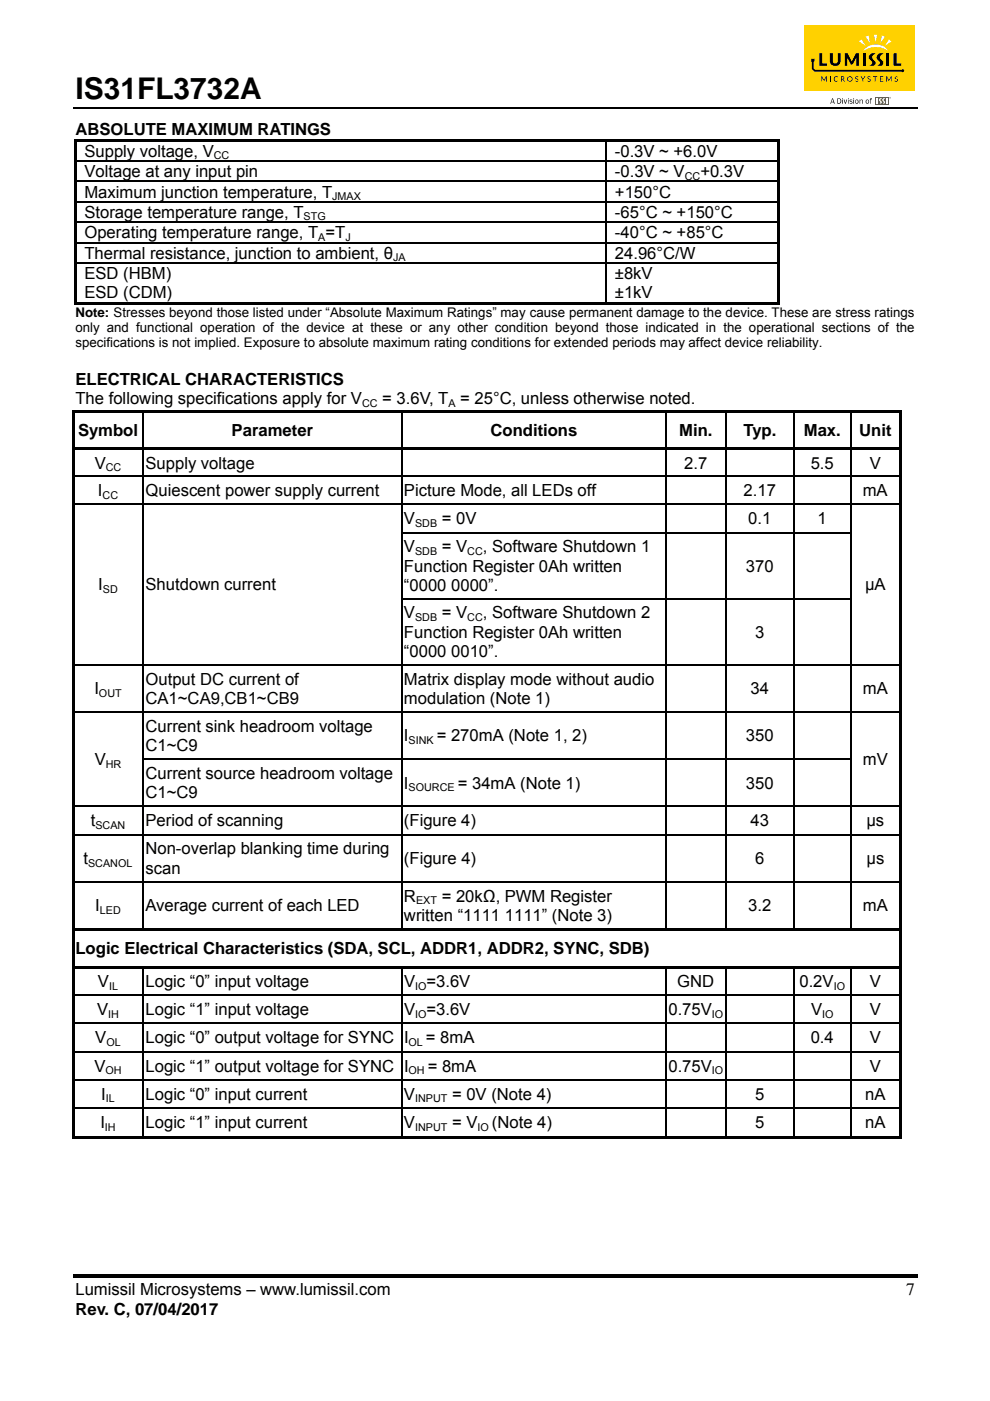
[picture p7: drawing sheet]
<svg xmlns="http://www.w3.org/2000/svg" width="210mm" height="297mm" viewBox="0 0 210 297" stroke-linecap="round" stroke-linejoin="round" font-family="sans-serif">
<path d="M15.5 22.8h179" fill="none" stroke="#000" stroke-width=".34"/>
<path d="M15.5 270h179v.8h-179z" fill="#000"/>
<path d="M170.6 5.3h23.4v13.9h-23.4z" fill="#ffd100"/>
<g fill="#000">
<path d="M174.2 16.2h.1l.5 .8 .4-.8h.2v1.1h-.2v-.9l-.4 .8-.5-.8-.1 .9zM176.1 16.2h.1v1.1h-.1zM176.9 16.4a.46 .46 0 0 1 .8 0 .45 .45 0 0 0-.6 0 .45 .45 0 0 0 0 .7 .45 .45 0 0 0 .6 0 .53 .53 0 0 1-.7 .1 .53 .53 0 0 1-.1-.8zM181.4 16.3l.4-.1 .3 .1-.1 .1a.23 .23 0 0 0-.4-.1 .23 .23 0 0 0 0 .3 .23 .23 0 0 0 .3 .1 .35 .35 0 0 1 0 .6 .35 .35 0 0 1-.5-.2 .25 .25 0 0 0 .4 .1 .25 .25 0 0 0 .1-.3 .25 .25 0 0 0-.4-.1l-.1-.2zM182.5 16.2h.2l.3 .6 .3-.6h.2l-.4 .7v.4h-.2v-.4zM184 16.3l.4-.1 .3 .1-.1 .1a.23 .23 0 0 0-.4-.1 .23 .23 0 0 0 0 .3 .23 .23 0 0 0 .3 .1 .34 .34 0 0 1 0 .5 .34 .34 0 0 1-.5-.1 .25 .25 0 0 0 .4 .1 .25 .25 0 0 0 .1-.3 .25 .25 0 0 0-.3-.1l-.2-.2zM185.2 16.2h.9v.1h-.4v1h-.2v-1h-.3zM186.6 16.2h.7v.1h-.5v.4h.4l-.4 .1v.4h.5v.1h-.7zM188 16.2h.1l.4 .8 .5-.8h.1v1.1l-.1-.9-.4 .8-.5-.8v.9h-.1zM189.8 16.3l.4-.1 .2 .1v.1a.24 .24 0 0 0-.4-.1 .24 .24 0 0 0 0 .3 .24 .24 0 0 0 .3 .1 .34 .34 0 0 1 0 .6 .34 .34 0 0 1-.5-.2h.1a.24 .24 0 0 0 .3 .1 .24 .24 0 0 0 .1-.3 .24 .24 0 0 0-.3-.1l-.2-.3z"/>
<path d="M178.4 16.2h.2a.34 .34 0 0 1 .5 .2 .34 .34 0 0 1-.3 .4l.4 .5h-.2l-.3-.5h-.2v.5h-.1zM178.5 16.3v.4l.4-.1a.28 .28 0 0 0-.1-.3 .28 .28 0 0 0-.3 0z"/>
<path d="M179.7 16.7a.58 .58 0 0 1 1.1 0 .58 .58 0 0 1-1.1 0zM179.8 16.7a.43 .43 0 0 0 .8 0 .43 .43 0 0 0-.8 0z"/>
</g>
<path d="M188.6 20.7a.2 .2 0 0 1 .4 0 .2 .2 0 0 1-.4 0zM188.7 20.7a.14 .14 0 0 0 .2 0 .14 .14 0 0 0-.2 0zM188.7 20.6l.2 .2h-.2zM188.7 20.7h.1z" fill="#010101"/>
<path d="M185.7 20.6h2.8v1.6h-2.8z" fill="#c42032"/>
<g fill="#fff">
<path d="M186 20.8h.3v1.1h-.3z"/>
<path d="M186.6 20.9h.4a.4 .4 0 0 0-.2 .4 .4 .4 0 0 0 .2 .4l-.1 .2h-.4l.2-.1-.1-.3a.32 .32 0 0 1-.2-.3 .32 .32 0 0 1 .2-.3z"/>
<path d="M187.2 21l.5-.2a.47 .47 0 0 0-.2 .4 .47 .47 0 0 0 .2 .5l-.1 .2h-.4l.3-.2-.4-.4z"/>
<path d="M188 20.8h.3v1.1h-.3z"/>
</g>
<path d="M173.8 11.3h.6v2.2h1v.4h-1.6zM176 11.3h.7v1.4a.54 .54 0 0 0 .3 .8 .54 .54 0 0 0 .7-.6v-1.6h.6v.9a1.29 1.29 0 0 1-1 1.8 1.03 1.03 0 0 1-1.3-1.1zM179.2 11.3h.6l.9 1.7 .8-1.7h.7v2.6h-.6v-1.7l-.7 1.3-.2 .2-.3-.1-.7-1.4v1.7h-.5zM183 11.3h.7v2.6h-.7zM184.6 11.5a1 1 0 0 1 1.1-.2v.1a.78 .78 0 0 0-.7 .7 .78 .78 0 0 0 .5 .8 .61 .61 0 0 1-.2 1h-.9a.61 .61 0 0 0 .6-.5 .61 .61 0 0 0-.4-.6 .73 .73 0 0 1 0-1.3zM186.2 11.5a.91 .91 0 0 1 1.2-.1 .77 .77 0 0 0-.8 .7 .77 .77 0 0 0 .6 .8 .61 .61 0 0 1-.2 1h-.9a.61 .61 0 0 0 .5-.5 .61 .61 0 0 0-.4-.6 .73 .73 0 0 1 0-1.3zM188 11.3h.6v2.6h-.6zM189.5 11.3h.7v2.2h.9v.4h-1.6z" fill="#000"/>
<g fill="#fff">
<path d="M183.3 10.5a3.3 3.3 0 0 1 5.1 .3 4.7 4.7 0 0 0-5.3 0z"/>
<path d="M183.6 7.8l.7-.2 .2 1.6z"/>
<path d="M187 7.5l.7 .3-.9 1.3z"/>
<path d="M185.4 7.4h.7l-.4 1.6z"/>
<path d="M182.2 8.8l.5-.5 .9 1.4z"/>
<path d="M188.6 8.3l.5 .5-1.4 .9z"/>
</g>
<g fill="#000">
<path d="M172.1 12.4h.6v.7h-.1v1.4l.3 .3h18.3a.31 .31 0 0 1 .5 .1 .31 .31 0 0 1-.1 .4 .31 .31 0 0 1-.4-.1h-18.4l-.6-.6zM15.7 29.5h.6v.5h-.6zM15.7 29.5h113.2v.5h-113.2zM15.7 30h.6v4h-.6zM15.7 34h.6v.3h-.6zM15.7 34.3h.6v4.1h-.6zM15.7 38.4h.6v.2h-.6zM128.4 34h.3v.3h-.3zM128.4 38.4h.3v.2h-.3zM128.9 29.5h36.1v.5h-36.1zM165 29.5h.5v.5h-.5zM165 30h.5v4h-.5z"/>
<path d="M165 34h.5v.3h-.5zM165 34.3h.5v4.1h-.5zM165 38.4h.5v.2h-.5zM178.9 21.1h.2l.2 .7 .2-.7h.2l-.3 .9h-.2zM180.2 21.2h.6l-.5 .1 .5 .5-.3 .2-.3-.1 .5-.1-.1-.2a.34 .34 0 0 1-.4-.4zM182.3 21.1l.1 .2 .4-.2 .2 .1v.8h-.1l-.2-.8-.3 .2-.1 .6zM184.6 20.8h.4l-.3 .2 .2 .1-.2 .1v.8l-.2-.8zM15.7 38.6h.6v4.1h-.6zM15.7 42.7h.6v.3h-.6zM15.7 43h.6v4h-.6zM15.7 47h.6v.3h-.6zM15.7 47.3h.6v4h-.6z"/>
<path d="M15.7 51.3h.6v.3h-.6zM15.7 51.6h.6v4h-.6zM15.7 55.6h.6v.3h-.6zM128.4 42.7h.3v.3h-.3zM128.4 47h.3v.3h-.3zM128.4 51.3h.3v.3h-.3zM128.4 55.6h.3v.3h-.3zM165 38.6h.5v4.1h-.5zM165 42.7h.5v.3h-.5zM165 43h.5v4h-.5zM165 47h.5v.3h-.5zM165 47.3h.5v4h-.5z"/>
<path d="M165 51.3h.5v.3h-.5zM165 51.6h.5v4h-.5zM165 55.6h.5v.3h-.5zM15.7 55.9h.6v8.7h-.6zM15.7 64h112.7v.6h-112.7zM128.4 64h.5v.6h-.5zM128.9 64h36.1v.6h-36.1zM165 55.9h.5v8.7h-.5zM165 64h.5v.6h-.5zM15.2 86.9h.6v.5h-.6zM15.2 86.9h176v.5h-176zM15.2 87.4h.6v7.5h-.6z"/>
<path d="M15.2 94.9h176v.5h-176zM190.6 86.9h.6v.5h-.6zM190.6 87.4h.6v7.5h-.6zM15.2 95.4h.6v5.4h-.6zM15.2 100.8h.6v.3h-.6zM15.2 101.1h.6v5.7h-.6zM15.2 106.8h.6v.3h-.6zM15.2 107.1h.6v5.7h-.6zM15.2 112.8h.6v.3h-.6zM30.2 100.8h.3v.3h-.3zM30.2 106.8h.3v.3h-.3zM30.2 112.8h.3v.3h-.3z"/>
<path d="M85 100.8h.3v.3h-.3zM85 106.8h.3v.3h-.3zM85 112.8h.3v.3h-.3zM141.2 100.8h.2v.3h-.2zM141.2 106.8h.2v.3h-.2zM141.2 112.8h.2v.3h-.2zM153.8 100.8h.3v.3h-.3zM153.8 106.8h.3v.3h-.3zM153.8 112.8h.3v.3h-.3zM168.3 100.8h.3v.3h-.3zM168.3 106.8h.3v.3h-.3zM168.3 112.8h.3v.3h-.3z"/>
<path d="M180.3 100.8h.2v.3h-.2zM180.3 106.8h.2v.3h-.2zM180.3 112.8h.2v.3h-.2zM190.6 95.4h.6v5.4h-.6zM190.6 100.8h.6v.3h-.6zM190.6 101.1h.6v5.7h-.6zM190.6 106.8h.6v.3h-.6zM190.6 107.1h.6v5.7h-.6zM190.6 112.8h.6v.3h-.6zM15.2 113.1h.6v13.7h-.6zM15.2 126.8h.6v.3h-.6zM30.2 126.8h.3v.3h-.3z"/>
<path d="M85 126.8h.3v.3h-.3zM141.2 126.8h.2v.3h-.2zM153.8 126.8h.3v.3h-.3zM168.3 126.8h.3v.3h-.3zM180.3 126.8h.2v.3h-.2zM190.6 113.1h.6v13.7h-.6zM190.6 126.8h.6v.3h-.6zM15.2 127.1h.6v13.7h-.6zM15.2 140.8h.6v.3h-.6zM15.2 141.1h.6v9.7h-.6zM15.2 150.8h.6v.3h-.6zM30.2 140.8h.3v.3h-.3z"/>
<path d="M30.2 150.8h.3v.3h-.3zM85 140.8h.3v.3h-.3zM85 150.8h.3v.3h-.3zM141.2 140.8h.2v.3h-.2zM141.2 150.8h.2v.3h-.2zM153.8 140.8h.3v.3h-.3zM153.8 150.8h.3v.3h-.3zM168.3 140.8h.3v.3h-.3zM168.3 150.8h.3v.3h-.3zM180.3 140.8h.2v.3h-.2zM180.3 150.8h.2v.3h-.2zM190.6 127.1h.6v13.7h-.6z"/>
<path d="M190.6 140.8h.6v.3h-.6zM190.6 141.1h.6v9.7h-.6zM190.6 150.8h.6v.3h-.6zM15.2 151.1h.6v9.7h-.6zM15.2 160.8h.6v.3h-.6zM15.2 161.1h.6v9.7h-.6zM15.2 170.8h.6v.3h-.6zM15.2 171.1h.6v5.7h-.6zM15.2 176.8h.6v.3h-.6zM30.2 160.8h.3v.3h-.3zM30.2 170.8h.3v.3h-.3zM30.2 176.8h.3v.3h-.3z"/>
<path d="M85 160.8h.3v.3h-.3zM85 170.8h.3v.3h-.3zM85 176.8h.3v.3h-.3zM141.2 160.8h.2v.3h-.2zM141.2 170.8h.2v.3h-.2zM141.2 176.8h.2v.3h-.2zM153.8 160.8h.3v.3h-.3zM153.8 170.8h.3v.3h-.3zM153.8 176.8h.3v.3h-.3zM168.3 160.8h.3v.3h-.3zM168.3 170.8h.3v.3h-.3zM168.3 176.8h.3v.3h-.3z"/>
<path d="M180.3 160.8h.2v.3h-.2zM180.3 170.8h.2v.3h-.2zM180.3 176.8h.2v.3h-.2zM190.6 151.1h.6v9.7h-.6zM190.6 160.8h.6v.3h-.6zM190.6 161.1h.6v9.7h-.6zM190.6 170.8h.6v.3h-.6zM190.6 171.1h.6v5.7h-.6zM190.6 176.8h.6v.3h-.6zM15.2 177.1h.6v9.7h-.6zM15.2 186.8h.6v.3h-.6zM15.2 187.1h.6v9.7h-.6z"/>
<path d="M15.2 196.8h176v.6h-176zM30.2 186.8h.3v.3h-.3zM85 186.8h.3v.3h-.3zM141.2 186.8h.2v.3h-.2zM153.8 186.8h.3v.3h-.3zM168.3 186.8h.3v.3h-.3zM180.3 186.8h.2v.3h-.2zM190.6 177.1h.6v9.7h-.6zM190.6 186.8h.6v.3h-.6zM190.6 187.1h.6v9.7h-.6zM15.2 197.4h.6v7.4h-.6zM15.2 204.8h176v.6h-176z"/>
<path d="M15.2 205.4h.6v5.4h-.6zM15.2 210.8h.6v.3h-.6zM15.2 211.1h.6v5.7h-.6zM15.2 216.8h.6v.3h-.6zM30.2 210.8h.3v.3h-.3zM30.2 216.8h.3v.3h-.3zM85 210.8h.3v.3h-.3zM85 216.8h.3v.3h-.3zM141.2 210.8h.2v.3h-.2zM141.2 216.8h.2v.3h-.2zM153.8 210.8h.3v.3h-.3zM153.8 216.8h.3v.3h-.3z"/>
<path d="M168.3 210.8h.3v.3h-.3zM168.3 216.8h.3v.3h-.3zM180.3 210.8h.2v.3h-.2zM180.3 216.8h.2v.3h-.2zM190.6 197.4h.6v7.4h-.6zM190.6 205.4h.6v5.4h-.6zM190.6 210.8h.6v.3h-.6zM190.6 211.1h.6v5.7h-.6zM190.6 216.8h.6v.3h-.6zM15.2 217.1h.6v5.7h-.6zM15.2 222.8h.6v.3h-.6zM15.2 223.1h.6v5.7h-.6z"/>
<path d="M15.2 228.8h.6v.3h-.6zM15.2 229.1h.6v5.7h-.6zM15.2 234.8h.6v.3h-.6zM30.2 222.8h.3v.3h-.3zM30.2 228.8h.3v.3h-.3zM30.2 234.8h.3v.3h-.3zM85 222.8h.3v.3h-.3zM85 228.8h.3v.3h-.3zM85 234.8h.3v.3h-.3zM141.2 222.8h.2v.3h-.2zM141.2 228.8h.2v.3h-.2zM141.2 234.8h.2v.3h-.2z"/>
<path d="M153.8 222.8h.3v.3h-.3zM153.8 228.8h.3v.3h-.3zM153.8 234.8h.3v.3h-.3zM168.3 222.8h.3v.3h-.3zM168.3 228.8h.3v.3h-.3zM168.3 234.8h.3v.3h-.3zM180.3 222.8h.2v.3h-.2zM180.3 228.8h.2v.3h-.2zM180.3 234.8h.2v.3h-.2zM190.6 217.1h.6v5.7h-.6zM190.6 222.8h.6v.3h-.6zM190.6 223.1h.6v5.7h-.6z"/>
<path d="M190.6 228.8h.6v.3h-.6zM190.6 229.1h.6v5.7h-.6zM190.6 234.8h.6v.3h-.6zM15.2 235.1h.6v6.2h-.6zM15.2 240.8h15v.5h-15zM30.2 240.8h54.8v.5h-54.8zM85 240.8h56.2v.5h-56.2zM141.2 240.8h12.6v.5h-12.6zM153.8 240.8h14.5v.5h-14.5zM168.3 240.8h12v.5h-12zM180.3 240.8h10.3v.5h-10.3zM190.6 235.1h.6v6.2h-.6z"/>
<path d="M190.6 240.8h.6v.5h-.6z"/>
<path d="M176.5 20.8h.2l.4 1.2h-.2l-.1-.3h-.5v.3h-.2zM176.6 21l-.2 .6h.4z"/>
<path d="M177.6 20.8a.61 .61 0 0 1 .8 .6 .61 .61 0 0 1-.8 .6zM177.7 21v.8h.2a.45 .45 0 0 0 .4-.5 .45 .45 0 0 0-.6-.3z"/>
<path d="M178.6 20.8l.2 .2zM178.6 21.1h.2v.9h-.2z"/>
<path d="M179.9 20.8l.1 .2zM179.9 21.1l.1 .9z"/>
<path d="M181 20.8l.1 .2zM181 21.1h.1v.9h-.1z"/>
<path d="M181.3 21.6a.45 .45 0 0 1 .9 0 .45 .45 0 0 1-.9 0zM181.4 21.5a.3 .3 0 0 0 .6 0 .3 .3 0 0 0-.6 0z"/>
<path d="M183.6 21.6a.42 .42 0 0 1 .8 0 .42 .42 0 0 1-.8 0zM183.7 21.5a.3 .3 0 0 0 .6 0 .3 .3 0 0 0-.6 0z"/>
</g>
<g fill="none" stroke="#000" stroke-width=".25">
<path d="M16.3 34.2h112.1M16.3 38.5h112.1M128.5 30v4M128.5 34.3v4.1M128.5 38.6v4.1M128.7 34.2h36.3M128.7 38.5h36.3M16.3 42.8h112.1M16.3 47.1h112.1M16.3 51.5h112.1M16.3 55.8h112.1M128.5 43v4"/>
<path d="M128.5 47.3v4M128.5 51.6v4M128.5 55.9v8.1M128.7 42.8h36.3M128.7 47.1h36.3M128.7 51.5h36.3M128.7 55.8h36.3M30.4 87.4v7.5M30.4 95.4v5.4M85.2 87.4v7.5M85.2 95.4v5.4M141.3 87.4v7.5"/>
<path d="M141.3 95.4v5.4M153.9 87.4v7.5M153.9 95.4v5.4M168.4 87.4v7.5M168.4 95.4v5.4M180.4 87.4v7.5M180.4 95.4v5.4M15.8 100.9h14.4M15.8 106.9h14.4M30.4 101.1v5.7M30.4 107.1v5.7M30.4 113.1v13.7"/>
<path d="M30.5 100.9h54.5M30.5 106.9h54.5M85.2 101.1v5.7M85.2 107.1v5.7M85.2 113.1v13.7M85.3 100.9h55.9M85.3 106.9h55.9M85.3 112.9h55.9M141.3 101.1v5.7M141.3 107.1v5.7M141.3 113.1v13.7M141.4 100.9h12.4"/>
<path d="M141.4 106.9h12.4M141.4 112.9h12.4M153.9 101.1v5.7M153.9 107.1v5.7M153.9 113.1v13.7M154.1 100.9h14.2M154.1 106.9h14.2M154.1 112.9h14.2M168.4 101.1v5.7M168.4 107.1v5.7M168.4 113.1v13.7M168.6 100.9h11.7"/>
<path d="M168.6 106.9h11.7M168.6 112.9h11.7M180.4 101.1v5.7M180.4 107.1v5.7M180.4 113.1v13.7M180.5 100.9h10.1M180.5 106.9h10.1M30.4 127.1v13.7M85.2 127.1v13.7M85.3 126.9h55.9M141.3 127.1v13.7M141.4 126.9h12.4"/>
<path d="M153.9 127.1v13.7M154.1 126.9h14.2M168.4 127.1v13.7M168.6 126.9h11.7M180.4 127.1v13.7M15.8 140.9h14.4M15.8 151h14.4M30.4 141.1v9.7M30.4 151.1v9.7M30.5 140.9h54.5M30.5 151h54.5M85.2 141.1v9.7"/>
<path d="M85.2 151.1v9.7M85.3 140.9h55.9M85.3 151h55.9M141.3 141.1v9.7M141.3 151.1v9.7M141.4 140.9h12.4M141.4 151h12.4M153.9 141.1v9.7M153.9 151.1v9.7M154.1 140.9h14.2M154.1 151h14.2M168.4 141.1v9.7"/>
<path d="M168.4 151.1v9.7M168.6 140.9h11.7M168.6 151h11.7M180.4 141.1v9.7M180.4 151.1v9.7M180.5 140.9h10.1M180.5 151h10.1M15.8 171h14.4M15.8 177h14.4M30.4 161.1v9.7M30.4 171.1v5.7M30.4 177.1v9.7"/>
<path d="M30.5 161h54.5M30.5 171h54.5M30.5 177h54.5M85.2 161.1v9.7M85.2 171.1v5.7M85.2 177.1v9.7M85.3 161h55.9M85.3 171h55.9M85.3 177h55.9M141.3 161.1v9.7M141.3 171.1v5.7M141.3 177.1v9.7"/>
<path d="M141.4 161h12.4M141.4 171h12.4M141.4 177h12.4M153.9 161.1v9.7M153.9 171.1v5.7M153.9 177.1v9.7M154.1 161h14.2M154.1 171h14.2M154.1 177h14.2M168.4 161.1v9.7M168.4 171.1v5.7M168.4 177.1v9.7"/>
<path d="M168.6 161h11.7M168.6 171h11.7M168.6 177h11.7M180.4 161.1v9.7M180.4 171.1v5.7M180.4 177.1v9.7M180.5 171h10.1M180.5 177h10.1M15.8 186.9h14.4M30.4 187.1v9.7M30.5 186.9h54.5M85.2 187.1v9.7"/>
<path d="M85.3 186.9h55.9M141.3 187.1v9.7M141.4 186.9h12.4M153.9 187.1v9.7M154.1 186.9h14.2M168.4 187.1v9.7M168.6 186.9h11.7M180.4 187.1v9.7M180.5 186.9h10.1M15.8 211h14.4M15.8 217h14.4M30.4 205.4v5.4"/>
<path d="M30.4 211.1v5.7M30.4 217.1v5.7M30.5 211h54.5M30.5 217h54.5M85.2 205.4v5.4M85.2 211.1v5.7M85.2 217.1v5.7M85.3 211h55.9M85.3 217h55.9M141.3 205.4v5.4M141.3 211.1v5.7M141.3 217.1v5.7"/>
<path d="M141.4 211h12.4M141.4 217h12.4M153.9 205.4v5.4M153.9 211.1v5.7M153.9 217.1v5.7M154.1 211h14.2M154.1 217h14.2M168.4 205.4v5.4M168.4 211.1v5.7M168.4 217.1v5.7M168.6 211h11.7M168.6 217h11.7"/>
<path d="M180.4 205.4v5.4M180.4 211.1v5.7M180.4 217.1v5.7M180.5 211h10.1M180.5 217h10.1M15.8 222.9h14.4M15.8 229h14.4M15.8 234.9h14.4M30.4 223.1v5.7M30.4 229.1v5.7M30.4 235.1v5.7M30.5 222.9h54.5"/>
<path d="M30.5 229h54.5M30.5 234.9h54.5M85.2 223.1v5.7M85.2 229.1v5.7M85.2 235.1v5.7M85.3 222.9h55.9M85.3 229h55.9M85.3 234.9h55.9M141.3 223.1v5.7M141.3 229.1v5.7M141.3 235.1v5.7M141.4 222.9h12.4"/>
<path d="M141.4 229h12.4M141.4 234.9h12.4M153.9 223.1v5.7M153.9 229.1v5.7M153.9 235.1v5.7M154.1 222.9h14.2M154.1 229h14.2M154.1 234.9h14.2M168.4 223.1v5.7M168.4 229.1v5.7M168.4 235.1v5.7M168.6 222.9h11.7"/>
<path d="M168.6 229h11.7M168.6 234.9h11.7M180.4 223.1v5.7M180.4 229.1v5.7M180.4 235.1v5.7M180.5 222.9h10.1M180.5 229h10.1M180.5 234.9h10.1"/>
</g>
<text font-size="6.3" x="16" y="21">IS31FL3732A</text>
<text font-size="3.7" x="192.2" y="274.6">7</text>
<g font-size="3.5">
<text x="16" y="28.7">ABSOLUTE MAXIMUM RATINGS</text>
<text x="17.9" y="33.3">Supply voltage, V</text>
<text x="130.4" y="33.3">-0.3V ~ +6.0V</text>
<text x="17.9" y="37.6">Voltage at any input pin</text>
<text x="17.9" y="41.9">Maximum junction temperature, T</text>
<text x="130.4" y="37.6">-0.3V ~ V</text>
<text x="130.4" y="41.9">+150°C</text>
<text x="148.5" y="37.6">+0.3V</text>
<text x="17.9" y="46.2">Storage temperature range, T</text>
<text x="130.4" y="46.2">-65°C ~ +150°C</text>
<text x="17.9" y="50.5">Operating temperature range, T =T</text>
<text x="130.4" y="50.5">-40°C ~ +85°C</text>
<text x="17.9" y="54.8">Thermal resistance, junction to ambient, θ</text>
<text x="17.9" y="59.2">ESD (HBM)</text>
<text x="130.4" y="59.2">±8kV</text>
<text x="130.4" y="54.8">24.96°C/W</text>
<text x="17.9" y="63.2">ESD (CDM)</text>
<text x="130.4" y="63.2">±1kV</text>
<text x="16" y="81.6">ELECTRICAL CHARACTERISTICS</text>
<text x="16" y="85.7">The following specifications apply for V</text>
<text x="81.1" y="85.7">= 3.6V, T</text>
<text x="97.6" y="85.7">= 25°C, unless otherwise noted.</text>
<text x="16.6" y="92.4">Symbol</text>
<text x="49.1" y="92.4">Parameter</text>
<text x="104" y="92.4">Conditions</text>
<text x="144.1" y="92.4">Min.</text>
<text x="157.7" y="92.4">Typ.</text>
<text x="170.5" y="92.4">Max.</text>
<text x="182.2" y="92.4">Unit</text>
<text x="20.1" y="99.4">V</text>
<text x="30.9" y="99.4">Supply voltage</text>
<text x="145.1" y="99.4">2.7</text>
<text x="172" y="99.4">5.5</text>
<text x="184.5" y="99.4">V</text>
<text x="20.8" y="105.2">I</text>
<text x="30.9" y="105.2">Quiescent power supply current</text>
<text x="85.7" y="105.2">Picture Mode, all LEDs off</text>
<text x="157.7" y="105.2">2.17</text>
<text x="183" y="105.2">mA</text>
<text x="85.7" y="111.2">V</text>
<text x="93.7" y="111.2">= 0V</text>
<text x="158.7" y="111.2">0.1</text>
<text x="173.4" y="111.2">1</text>
<text x="85.7" y="117.1">V</text>
<text x="93.7" y="117.1">= V</text>
<text x="102.4" y="117.1">, Software Shutdown 1</text>
<text x="20.8" y="125.2">I</text>
<text x="30.9" y="125.2">Shutdown current</text>
<text x="85.7" y="121.2">Function Register 0Ah written</text>
<text x="85.7" y="125.2">“0000 0000”.</text>
<text x="158.2" y="121.2">370</text>
<text x="183.5" y="125.2">μA</text>
<text x="85.7" y="131.1">V</text>
<text x="93.7" y="131.1">= V</text>
<text x="102.4" y="131.1">, Software Shutdown 2</text>
<text x="85.7" y="135.2">Function Register 0Ah written</text>
<text x="160.2" y="135.2">3</text>
<text x="85.7" y="139.2">“0000 0010”.</text>
<text x="20" y="147.2">I</text>
<text x="30.9" y="145.2">Output DC current of</text>
<text x="30.9" y="149.2">CA1~CA9,CB1~CB9</text>
<text x="85.7" y="145.2">Matrix display mode without audio</text>
<text x="85.7" y="149.2">modulation (Note 1)</text>
<text x="159.2" y="147.2">34</text>
<text x="183" y="147.2">mA</text>
<text x="30.9" y="155.2">Current sink headroom voltage</text>
<text x="30.9" y="159.2">C1~C9</text>
<text x="85.7" y="157.2">I</text>
<text x="92.6" y="157.2">= 270mA (Note 1, 2)</text>
<text x="158.2" y="157.2">350</text>
<text x="20.1" y="162.2">V</text>
<text x="30.9" y="165.2">Current source headroom voltage</text>
<text x="85.7" y="167.2">I</text>
<text x="97.1" y="167.2">= 34mA (Note 1)</text>
<text x="158.2" y="167.2">350</text>
<text x="183" y="162.2">mV</text>
<text x="30.9" y="169.2">C1~C9</text>
<text x="19.3" y="175.2">t</text>
<text x="30.9" y="175.2">Period of scanning</text>
<text x="85.7" y="175.2">(Figure 4)</text>
<text x="159.2" y="175.2">43</text>
<text x="183.8" y="175.2">µs</text>
<text x="17.7" y="183.2">t</text>
<text x="30.9" y="181.2">Non-overlap blanking time during</text>
<text x="30.9" y="185.2">scan</text>
<text x="85.7" y="183.2">(Figure 4)</text>
<text x="160.2" y="183.2">6</text>
<text x="183.8" y="183.2">µs</text>
<text x="85.7" y="191.2">R</text>
<text x="93.7" y="191.2">= 20kΩ, PWM Register</text>
<text x="20.2" y="193.2">I</text>
<text x="30.9" y="193.2">Average current of each LED</text>
<text x="85.7" y="195.2">written “1111 1111” (Note 3)</text>
<text x="158.7" y="193.2">3.2</text>
<text x="183" y="193.2">mA</text>
<text x="16" y="202.4">Logic Electrical Characteristics (SDA, SCL, ADDR1, ADDR2, SYNC, SDB)</text>
<text x="20.8" y="209.3">V</text>
<text x="30.9" y="209.3">Logic “0” input voltage</text>
<text x="85.7" y="209.3">V =3.6V</text>
<text x="143.7" y="209.3">GND</text>
<text x="169.6" y="209.3">0.2V</text>
<text x="184.5" y="209.3">V</text>
<text x="20.6" y="215.2">V</text>
<text x="30.9" y="215.2">Logic “1” input voltage</text>
<text x="85.7" y="215.2">V =3.6V</text>
<text x="141.8" y="215.2">0.75V</text>
<text x="172" y="215.2">V</text>
<text x="184.5" y="215.2">V</text>
<text x="20.2" y="221.2">V</text>
<text x="30.9" y="221.2">Logic “0” output voltage for SYNC I</text>
<text x="90.3" y="221.2">= 8mA</text>
<text x="172" y="221.2">0.4</text>
<text x="184.5" y="221.2">V</text>
<text x="20" y="227.2">V</text>
<text x="30.9" y="227.2">Logic “1” output voltage for SYNC I</text>
<text x="90.7" y="227.2">= 8mA</text>
<text x="141.8" y="227.2">0.75V</text>
<text x="184.5" y="227.2">V</text>
<text x="21.5" y="233.2">I</text>
<text x="30.9" y="233.2">Logic “0” input current</text>
<text x="85.7" y="233.2">V</text>
<text x="95.9" y="233.2">= 0V (Note 4)</text>
<text x="160.2" y="233.2">5</text>
<text x="183.5" y="233.2">nA</text>
<text x="21.3" y="239.2">I</text>
<text x="30.9" y="239.2">Logic “1” input current</text>
<text x="85.7" y="239.2">V</text>
<text x="95.9" y="239.2">= V</text>
<text x="104.3" y="239.2">(Note 4)</text>
<text x="160.2" y="239.2">5</text>
<text x="183.5" y="239.2">nA</text>
<text x="16" y="274.6">Lumissil Microsystems – www.lumissil.com</text>
<text x="16" y="278.7">Rev. C, 07/04/2017</text>
</g>
<g font-size="2.8">
<text x="16" y="67.2">Note: Stresses beyond those listed under “Absolute Maximum Ratings” may cause permanent damage to the device. These are stress ratings</text>
<text x="16" y="70.4">only and functional operation of the device at these or any other condition beyond those indicated in the operational sections of the</text>
<text x="16" y="73.6">specifications is not implied. Exposure to absolute maximum rating conditions for extended periods may affect device reliability.</text>
</g>
<g font-size="2.3">
<text x="45.4" y="33.8">CC</text>
<text x="145.2" y="38.1">CC</text>
<text x="64.4" y="46.7">STG</text>
<text x="70.5" y="42.4">JMAX</text>
<text x="67.5" y="51.1">A</text>
<text x="73.3" y="51.1">J</text>
<text x="83.4" y="55.4">JA</text>
<text x="76.8" y="86.2">CC</text>
<text x="95.1" y="86.2">A</text>
<text x="22.4" y="99.9">CC</text>
<text x="21.8" y="105.7">CC</text>
<text x="88" y="111.7">SDB</text>
<text x="88" y="117.6">SDB</text>
<text x="99.1" y="117.6">CC</text>
<text x="21.8" y="125.7">SD</text>
<text x="88" y="131.7">SDB</text>
<text x="99.1" y="131.7">CC</text>
<text x="21" y="147.7">OUT</text>
<text x="86.7" y="157.7">SINK</text>
<text x="22.4" y="162.7">HR</text>
<text x="86.7" y="167.7">SOURCE</text>
<text x="20.2" y="175.7">SCAN</text>
<text x="18.7" y="183.7">SCANOL</text>
<text x="88.2" y="191.7">EXT</text>
<text x="21.2" y="193.7">LED</text>
<text x="23.1" y="209.9">IL</text>
<text x="88" y="209.9">IO</text>
<text x="176.8" y="209.9">IO</text>
<text x="23" y="215.7">IH</text>
<text x="88" y="215.7">IO</text>
<text x="151" y="215.7">IO</text>
<text x="174.4" y="215.7">IO</text>
<text x="22.6" y="221.7">OL</text>
<text x="86.7" y="221.7">OL</text>
<text x="22.4" y="227.7">OH</text>
<text x="86.7" y="227.7">OH</text>
<text x="151" y="227.7">IO</text>
<text x="22.5" y="233.7">IL</text>
<text x="88" y="233.7">INPUT</text>
<text x="22.3" y="239.7">IH</text>
<text x="88" y="239.7">INPUT</text>
<text x="101.3" y="239.7">IO</text>
</g>
</svg>
